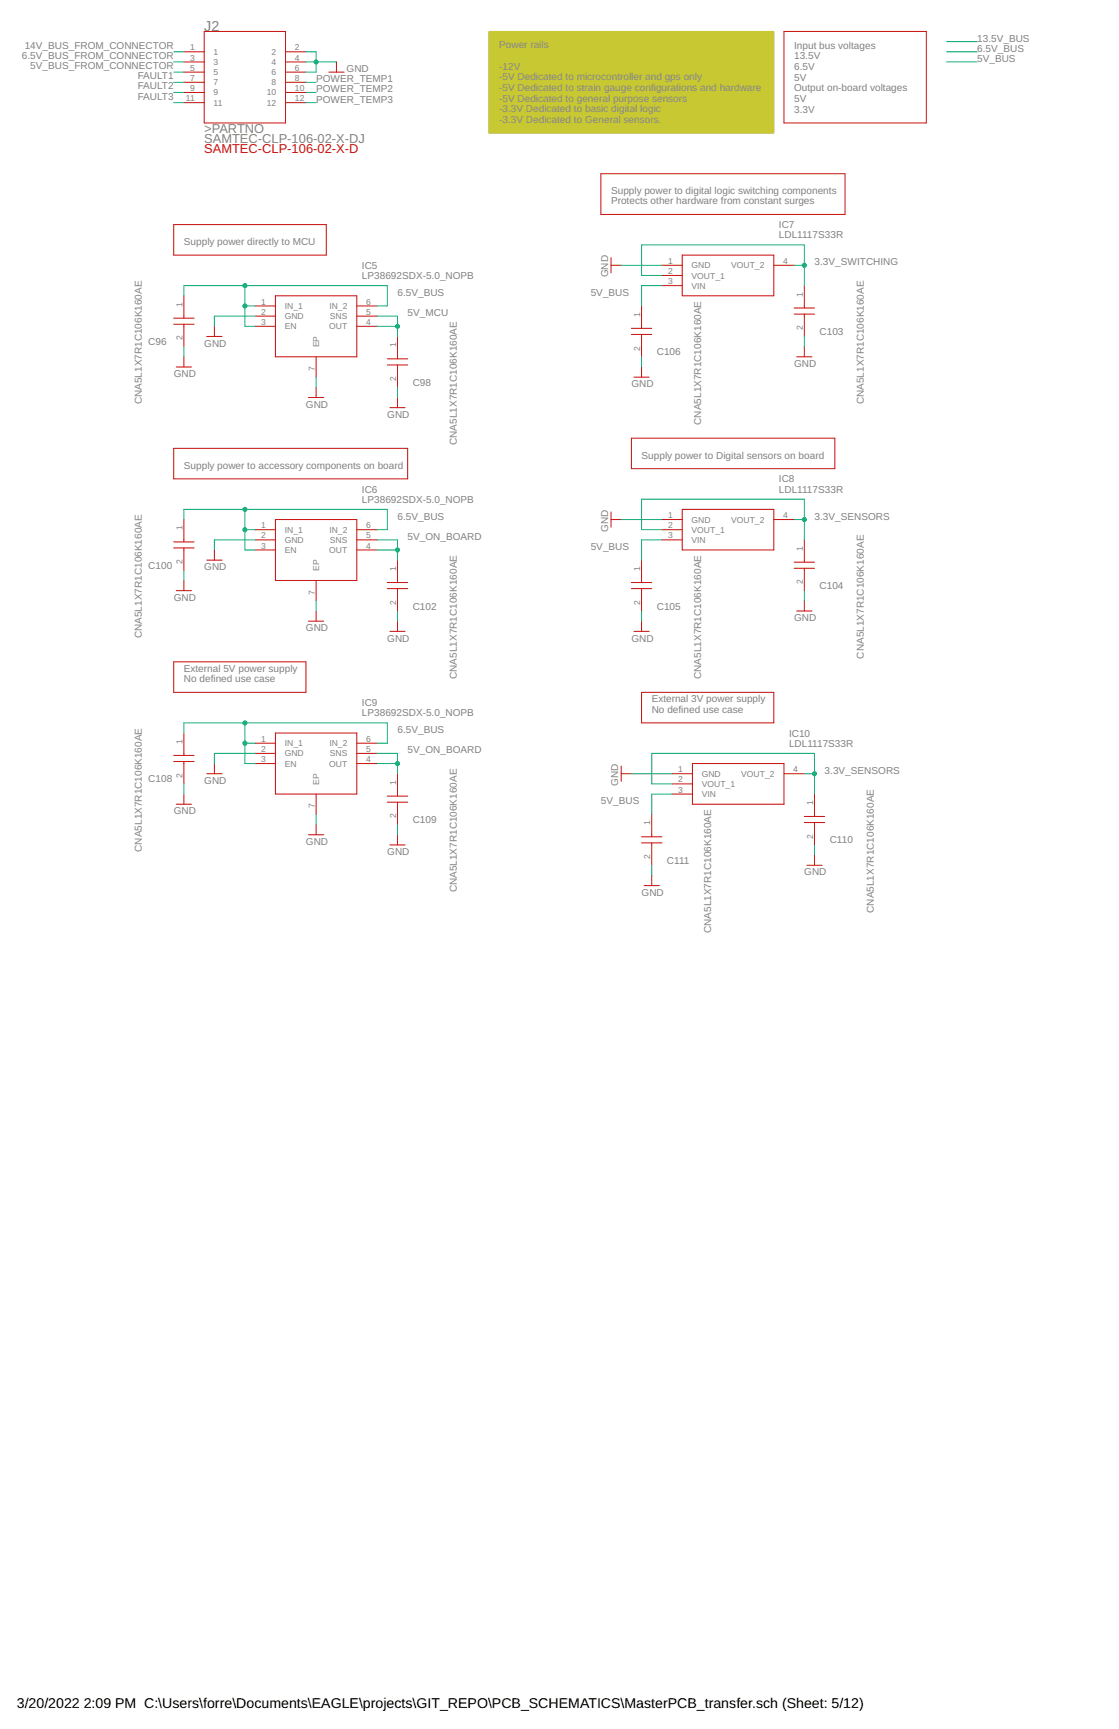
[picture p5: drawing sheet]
<svg xmlns="http://www.w3.org/2000/svg" width="279mm" height="432mm" viewBox="0 0 279 432" stroke-linecap="round" stroke-linejoin="round" font-family="sans-serif">
<path d="M122.1 7.9h71.1v25.4h-71.1z" fill="#c8c832" stroke="#c8c832" stroke-width=".25"/>
<g fill="none" stroke="#c90d0c" stroke-width=".25">
<path d="M45.9 12.9h5.1M45.9 15.5h5.1M45.9 18h5.1M51 7.9h20.3v22.8h-20.3zM71.3 12.9h5.1M71.3 15.5h5.1M71.3 18h5.1M82.1 18h3.8M84 15.5v2.5M195.7 7.9h35.6v22.8h-35.6zM45.9 20.6h5.1M45.9 23.1h5.1"/>
<path d="M45.9 25.6h5.1M71.3 20.6h5.1M71.3 23.1h5.1M71.3 25.6h5.1M43.4 56.1h38.1v7.6h-38.1zM150 43.4h61v10.2h-61zM43.4 79.5h5.1M45.9 73.9v5.6M63.7 76.4h5.1M63.7 79h5.1M68.8 73.9h20.3v15.2h-20.3zM89.1 76.4h5.1"/>
<path d="M89.1 79h5.1M152.6 66.3h2.5M152.6 64.3v3.9M160.2 76.4v5.6M165.3 66.3h5M165.3 68.8h5M165.3 71.3h5M170.3 63.7h22.9v10.2h-22.9zM193.2 66.3h5.1M198.3 76.9h5.1M198.3 78.4h5.1M200.8 71.3v5.6"/>
<path d="M200.8 78.4v5.6M43.4 81h5.1M44 91.7h3.8M45.9 81v5.6M45.9 89.1v2.6M51.6 84h3.8M53.5 81.5v2.5M63.7 81.5h5.1M77 99.3h3.8M78.9 89.1v5.1M78.9 96.7v2.6M89.1 81.5h5.1"/>
<path d="M96.7 89.6h5.1M96.7 91.1h5.1M99.3 84v5.6M99.3 91.1v5.6M99.3 99.3v2.5M157.6 82h5.1M157.6 83.5h5.1M158.3 94.2h3.8M160.2 83.5v5.6M160.2 91.7v2.5M198.9 89.1h3.8M200.8 86.6v2.5"/>
<path d="M43.4 112h58.4v7.6h-58.4zM97.3 101.8h3.9M157.6 109.4h50.8v7.7h-50.8zM43.4 135.3h5.1M43.4 136.8h5.1M45.9 129.8v5.5M45.9 136.8v5.6M51.6 139.9h3.8M53.5 137.4v2.5M63.7 132.3h5.1M63.7 134.8h5.1M63.7 137.4h5.1"/>
<path d="M68.8 129.8h20.3v15.2h-20.3zM89.1 132.3h5.1M89.1 134.8h5.1M89.1 137.4h5.1M99.3 139.9v5.6M152.6 129.8h2.5M152.6 127.8v3.9M160.2 139.9v5.6M165.3 129.8h5M165.3 132.3h5M165.3 134.8h5M170.3 127.2h22.9v10.2h-22.9z"/>
<path d="M193.2 129.8h5.1M200.8 134.8v5.6M44 147.5h3.8M45.9 145v2.5M77 155.1h3.8M78.9 145v5.1M78.9 152.6v2.5M96.7 145.5h5.1M96.7 147h5.1M97.3 157.7h3.9M99.3 147v5.6M99.3 155.1v2.6"/>
<path d="M157.6 145.5h5.1M157.6 147h5.1M158.3 157.7h3.8M160.2 147v5.6M160.2 155.1v2.6M198.3 140.4h5.1M198.3 141.9h5.1M198.9 152.6h3.8M200.8 141.9v5.6M200.8 150.1v2.5M43.4 165.3h33v7.6h-33zM160.2 172.9h33v7.6h-33z"/>
<path d="M43.4 188.7h5.1M43.4 190.2h5.1M45.9 183.1v5.6M45.9 190.2v5.6M45.9 198.3v2.6M51.6 193.2h3.8M53.5 190.7v2.5M63.7 185.6h5.1M63.7 188.2h5.1M63.7 190.7h5.1M68.8 183.1h20.3v15.2h-20.3zM78.9 198.3v5.1"/>
<path d="M89.1 185.6h5.1M89.1 188.2h5.1M89.1 190.7h5.1M96.7 198.8h5.1M99.3 193.2v5.6M155.1 193.2h2.5M155.1 191.3v3.8M167.8 198.3h5.1M167.8 193.2h5.1M167.8 195.8h5.1M172.9 190.7h22.8v10.2h-22.8zM195.7 193.2h5.1"/>
<path d="M203.4 198.3v5.6M44 200.9h3.8M77 208.5h3.8M78.9 205.9v2.6M96.7 200.3h5.1M97.3 211h3.9M99.3 200.3v5.6M99.3 208.5v2.5M160.2 209h5.1M160.2 210.5h5.1M162.7 203.4v5.6M162.7 210.5v5.6"/>
<path d="M162.7 218.6v2.6M200.8 203.9h5.1M200.8 205.4h5.1M201.5 216.1h3.8M203.4 205.4v5.6M203.4 213.6v2.5M160.8 221.2h3.8"/>
</g>
<g fill="none" stroke="#0dab76" stroke-width=".25">
<path d="M43.4 12.9h2.5M43.4 15.5h2.5M43.4 18h2.5M76.4 12.9h2.5v5.1h-2.5M76.4 15.5h7.6M236.4 12.9h7.6M236.4 15.5h7.6M236.4 10.4h7.6M43.4 20.6h2.5M43.4 23.1h2.5M43.4 25.6h2.5M76.4 20.6h2.5"/>
<path d="M76.4 23.1h2.5M76.4 25.6h2.5M45.9 73.9v-2.6h50.8v5.1h-2.5M61.2 71.3v10.2h2.5M61.2 76.4h2.5M63.7 79h-10.2v2.5M94.2 79h5.1v5M155.1 66.3h10.2M165.3 68.8h-5.1v-7.6h40.6v10.1M165.3 71.3h-5.1v5.1M198.3 66.3h2.5M45.9 86.6v2.5"/>
<path d="M78.9 94.2v2.5M94.2 81.5h5.1M99.3 96.7v2.6M160.2 89.1v2.6M200.8 84v2.6M45.9 129.8v-2.6h50.8v5.1h-2.5M61.2 127.2v10.2h2.5M61.2 132.3h2.5M63.7 134.8h-10.2v2.6M94.2 134.8h5.1v5.1M94.2 137.4h5.1M155.1 129.8h10.2"/>
<path d="M165.3 134.8h-5.1v5.1M165.3 132.3h-5.1v-7.6h40.6v10.1M198.3 129.8h2.5M45.9 142.4v2.6M78.9 150.1v2.5M99.3 152.6v2.5M160.2 152.6v2.5M200.8 147.5v2.6M45.9 183.1v-2.6h50.8v5.1h-2.5M45.9 195.8v2.5M61.2 180.5v10.2h2.5M61.2 185.6h2.5"/>
<path d="M63.7 188.2h-10.2v2.5M94.2 188.2h5.1v5M94.2 190.7h5.1M157.6 193.2h10.2M167.8 195.8h-5.1v-7.6h40.7v10.1M167.8 198.3h-5.1v5.1M200.8 193.2h2.6M78.9 203.4v2.5M99.3 205.9v2.6M162.7 216.1v2.5M203.4 211v2.6"/>
</g>
<g fill="#0dab76" stroke="#0dab76" stroke-width=".25">
<circle cx="78.9" cy="15.5" r=".51"/>
<circle cx="99.3" cy="81.5" r=".51"/>
<circle cx="99.3" cy="137.4" r=".51"/>
<circle cx="99.3" cy="190.7" r=".51"/>
<circle cx="200.8" cy="66.3" r=".51"/>
<circle cx="200.8" cy="129.8" r=".51"/>
<circle cx="203.4" cy="193.2" r=".51"/>
<circle cx="61.2" cy="71.3" r=".51"/>
<circle cx="61.2" cy="76.4" r=".51"/>
<circle cx="61.2" cy="127.2" r=".51"/>
<circle cx="61.2" cy="132.3" r=".51"/>
<circle cx="61.2" cy="180.5" r=".51"/>
<circle cx="61.2" cy="185.6" r=".51"/>
</g>
<text font-size="3.6" fill="#808080" x="51" y="7.8">J2</text>
<g font-size="3.5">
<text x="4.2" y="426.6">3/20/2022</text>
<text x="20.9" y="426.6">2:09 PM C:\Users\forre\Documents\EAGLE\projects\GIT_REPO\PCB_SCHEMATICS\MasterPCB_transfer.sch (Sheet: 5/12)</text>
</g>
<g font-size="3.2" fill="#808080">
<text x="51" y="33.2">&gt;PARTNO</text>
<text x="51" y="35.8">SAMTEC-CLP-106-02-X-DJ</text>
</g>
<text font-size="3.2" fill="#c90d0c" x="51" y="38.3">SAMTEC-CLP-106-02-X-D</text>
<g font-size="2.5" fill="#808080">
<text x="244" y="10.4">13.5V_BUS</text>
<text x="5.5" y="14.7">6.5V_BUS_FROM_CONNECTOR</text>
<text x="6.2" y="12.2">14V_BUS_FROM_CONNECTOR</text>
<text x="7.6" y="17.2">5V_BUS_FROM_CONNECTOR</text>
<text x="124.6" y="12">Power rails</text>
<text x="124.6" y="17.4">-12V</text>
<text x="198.3" y="12.2">Input bus voltages</text>
<text x="198.3" y="14.8">13.5V</text>
<text x="198.3" y="17.5">6.5V</text>
<text x="244" y="12.9">6.5V_BUS</text>
<text x="244" y="15.5">5V_BUS</text>
<text x="34.4" y="19.8">FAULT1</text>
<text x="34.4" y="22.3">FAULT2</text>
<text x="78.9" y="20.5">POWER_TEMP1</text>
<text x="78.9" y="23.1">POWER_TEMP2</text>
<text x="86.5" y="18">GND</text>
<text x="124.6" y="20">-5V Dedicated to microcontroller and gps only</text>
<text x="124.6" y="22.7">-5V Dedicated to strain gauge configurations and hardware</text>
<text x="198.3" y="20.2">5V</text>
<text x="198.3" y="22.8">Output on-board voltages</text>
<text x="34.4" y="24.9">FAULT3</text>
<text x="78.9" y="25.6">POWER_TEMP3</text>
<text x="124.6" y="25.4">-5V Dedicated to general purpose sensors</text>
<text x="124.6" y="28">-3.3V Dedicated to basic digital logic</text>
<text x="198.3" y="25.5">5V</text>
<text x="198.3" y="28.2">3.3V</text>
<text x="124.6" y="30.7">-3.3V Dedicated to General sensors.</text>
<text x="152.6" y="48.4">Supply power to digital logic switching components</text>
<text x="152.6" y="51">Protects other hardware from constant surges</text>
<text x="194.5" y="59.5">LDL1117S33R</text>
<text x="194.5" y="57">IC7</text>
<text x="45.9" y="61.2">Supply power directly to MCU</text>
<text x="90.4" y="69.7">LP38692SDX-5.0_NOPB</text>
<text x="90.4" y="67.1">IC5</text>
<text x="151.8" y="69.3" transform="rotate(-90 151.8 69.3)">GND</text>
<text x="203.4" y="66.3">3.3V_SWITCHING</text>
<text x="99.2" y="73.9">6.5V_BUS</text>
<text x="147.5" y="73.9">5V_BUS</text>
<text x="101.8" y="79">5V_MCU</text>
<text x="204.6" y="83.7">C103</text>
<text x="37" y="86.2">C96</text>
<text x="51" y="86.6">GND</text>
<text x="164" y="88.7">C106</text>
<text x="43.4" y="94.2">GND</text>
<text x="198.3" y="91.7">GND</text>
<text x="35.4" y="101" transform="rotate(-90 35.4 101)">CNA5L1X7R1C106K160AE</text>
<text x="76.4" y="101.8">GND</text>
<text x="103.1" y="96.3">C98</text>
<text x="157.7" y="96.7">GND</text>
<text x="215.7" y="101" transform="rotate(-90 215.7 101)">CNA5L1X7R1C106K160AE</text>
<text x="96.7" y="104.3">GND</text>
<text x="175" y="106.1" transform="rotate(-90 175 106.1)">CNA5L1X7R1C106K160AE</text>
<text x="114.1" y="111.1" transform="rotate(-90 114.1 111.1)">CNA5L1X7R1C106K160AE</text>
<text x="45.9" y="117">Supply power to accessory components on board</text>
<text x="160.2" y="114.5">Supply power to Digital sensors on board</text>
<text x="90.4" y="125.6">LP38692SDX-5.0_NOPB</text>
<text x="90.4" y="123">IC6</text>
<text x="194.5" y="123">LDL1117S33R</text>
<text x="194.5" y="120.5">IC8</text>
<text x="99.2" y="129.7">6.5V_BUS</text>
<text x="203.4" y="129.7">3.3V_SENSORS</text>
<text x="101.8" y="134.8">5V_ON_BOARD</text>
<text x="147.5" y="137.4">5V_BUS</text>
<text x="151.8" y="132.7" transform="rotate(-90 151.8 132.7)">GND</text>
<text x="37" y="142.1">C100</text>
<text x="51" y="142.4">GND</text>
<text x="204.6" y="147.1">C104</text>
<text x="43.4" y="150.1">GND</text>
<text x="103.1" y="152.2">C102</text>
<text x="164" y="152.2">C105</text>
<text x="198.3" y="155.1">GND</text>
<text x="35.4" y="159.4" transform="rotate(-90 35.4 159.4)">CNA5L1X7R1C106K160AE</text>
<text x="76.4" y="157.7">GND</text>
<text x="96.7" y="160.2">GND</text>
<text x="157.7" y="160.2">GND</text>
<text x="45.9" y="167.7">External 5V power supply</text>
<text x="215.7" y="164.5" transform="rotate(-90 215.7 164.5)">CNA5L1X7R1C106K160AE</text>
<text x="45.9" y="170.4">No defined use case</text>
<text x="114.1" y="169.6" transform="rotate(-90 114.1 169.6)">CNA5L1X7R1C106K160AE</text>
<text x="175" y="169.6" transform="rotate(-90 175 169.6)">CNA5L1X7R1C106K160AE</text>
<text x="90.4" y="178.9">LP38692SDX-5.0_NOPB</text>
<text x="90.4" y="176.3">IC9</text>
<text x="162.7" y="175.3">External 3V power supply</text>
<text x="162.7" y="178">No defined use case</text>
<text x="99.2" y="183.1">6.5V_BUS</text>
<text x="197" y="184">IC10</text>
<text x="101.8" y="188.1">5V_ON_BOARD</text>
<text x="197" y="186.5">LDL1117S33R</text>
<text x="37" y="195.4">C108</text>
<text x="51" y="195.8">GND</text>
<text x="154.4" y="196.2" transform="rotate(-90 154.4 196.2)">GND</text>
<text x="205.9" y="193.2">3.3V_SENSORS</text>
<text x="43.4" y="203.4">GND</text>
<text x="150" y="200.8">5V_BUS</text>
<text x="103.1" y="205.5">C109</text>
<text x="35.4" y="212.7" transform="rotate(-90 35.4 212.7)">CNA5L1X7R1C106K160AE</text>
<text x="76.4" y="211">GND</text>
<text x="96.7" y="213.5">GND</text>
<text x="166.5" y="215.7">C111</text>
<text x="207.2" y="210.6">C110</text>
<text x="200.8" y="218.6">GND</text>
<text x="114.1" y="222.9" transform="rotate(-90 114.1 222.9)">CNA5L1X7R1C106K160AE</text>
<text x="160.2" y="223.7">GND</text>
<text x="218.2" y="228" transform="rotate(-90 218.2 228)">CNA5L1X7R1C106K160AE</text>
<text x="177.6" y="233" transform="rotate(-90 177.6 233)">CNA5L1X7R1C106K160AE</text>
</g>
<g font-size="2.1" fill="#808080">
<text x="47.5" y="12.6">1</text>
<text x="47.5" y="15.1">3</text>
<text x="47.5" y="17.7">5</text>
<text x="53.3" y="13.7">1</text>
<text x="53.3" y="16.2">3</text>
<text x="67.8" y="13.7">2</text>
<text x="67.8" y="16.2">4</text>
<text x="73.6" y="12.6">2</text>
<text x="73.6" y="15.1">4</text>
<text x="73.6" y="17.7">6</text>
<text x="47.5" y="20.2">7</text>
<text x="47.5" y="22.7">9</text>
<text x="53.3" y="18.8">5</text>
<text x="53.3" y="21.3">7</text>
<text x="53.3" y="23.8">9</text>
<text x="66.6" y="23.8">10</text>
<text x="67.8" y="18.8">6</text>
<text x="67.8" y="21.3">8</text>
<text x="73.6" y="20.2">8</text>
<text x="73.6" y="22.7">10</text>
<text x="46.4" y="25.3">11</text>
<text x="53.3" y="26.4">11</text>
<text x="66.6" y="26.4">12</text>
<text x="73.6" y="25.3">12</text>
<text x="166.8" y="65.9">1</text>
<text x="195.5" y="65.9">4</text>
<text x="166.8" y="68.4">2</text>
<text x="166.8" y="71">3</text>
<text x="172.7" y="67">GND</text>
<text x="172.7" y="69.6">VOUT_1</text>
<text x="182.5" y="67">VOUT_2</text>
<text x="45.6" y="76.6" transform="rotate(-90 45.6 76.6)">1</text>
<text x="65.2" y="76.1">1</text>
<text x="71.1" y="77.2">IN_1</text>
<text x="82.2" y="77.2">IN_2</text>
<text x="91.4" y="76.1">6</text>
<text x="172.7" y="72.1">VIN</text>
<text x="200.5" y="74.1" transform="rotate(-90 200.5 74.1)">1</text>
<text x="65.2" y="78.6">2</text>
<text x="65.2" y="81.1">3</text>
<text x="71.1" y="79.7">GND</text>
<text x="71.1" y="82.3">EN</text>
<text x="82.2" y="82.3">OUT</text>
<text x="82.4" y="79.7">SNS</text>
<text x="91.4" y="78.6">5</text>
<text x="91.4" y="81.1">4</text>
<text x="159.8" y="79.2" transform="rotate(-90 159.8 79.2)">1</text>
<text x="200.5" y="82.5" transform="rotate(-90 200.5 82.5)">2</text>
<text x="45.6" y="85" transform="rotate(-90 45.6 85)">2</text>
<text x="79.7" y="86.8" transform="rotate(-90 79.7 86.8)">EP</text>
<text x="98.9" y="86.8" transform="rotate(-90 98.9 86.8)">1</text>
<text x="159.8" y="87.6" transform="rotate(-90 159.8 87.6)">2</text>
<text x="78.6" y="92.6" transform="rotate(-90 78.6 92.6)">7</text>
<text x="98.9" y="95.2" transform="rotate(-90 98.9 95.2)">2</text>
<text x="65.2" y="131.9">1</text>
<text x="91.4" y="131.9">6</text>
<text x="166.8" y="129.4">1</text>
<text x="166.8" y="131.9">2</text>
<text x="172.7" y="130.5">GND</text>
<text x="182.5" y="130.5">VOUT_2</text>
<text x="195.5" y="129.4">4</text>
<text x="45.6" y="132.5" transform="rotate(-90 45.6 132.5)">1</text>
<text x="65.2" y="134.5">2</text>
<text x="65.2" y="137">3</text>
<text x="71.1" y="133">IN_1</text>
<text x="71.1" y="135.6">GND</text>
<text x="82.2" y="133">IN_2</text>
<text x="82.4" y="135.6">SNS</text>
<text x="91.4" y="134.5">5</text>
<text x="91.4" y="137">4</text>
<text x="166.8" y="134.5">3</text>
<text x="172.7" y="133">VOUT_1</text>
<text x="172.7" y="135.6">VIN</text>
<text x="200.5" y="137.6" transform="rotate(-90 200.5 137.6)">1</text>
<text x="45.6" y="140.9" transform="rotate(-90 45.6 140.9)">2</text>
<text x="71.1" y="138.1">EN</text>
<text x="79.7" y="142.6" transform="rotate(-90 79.7 142.6)">EP</text>
<text x="82.2" y="138.1">OUT</text>
<text x="98.9" y="142.6" transform="rotate(-90 98.9 142.6)">1</text>
<text x="159.8" y="142.6" transform="rotate(-90 159.8 142.6)">1</text>
<text x="78.6" y="148.5" transform="rotate(-90 78.6 148.5)">7</text>
<text x="200.5" y="146" transform="rotate(-90 200.5 146)">2</text>
<text x="98.9" y="151" transform="rotate(-90 98.9 151)">2</text>
<text x="159.8" y="151" transform="rotate(-90 159.8 151)">2</text>
<text x="45.6" y="185.8" transform="rotate(-90 45.6 185.8)">1</text>
<text x="65.2" y="185.3">1</text>
<text x="91.4" y="185.3">6</text>
<text x="65.2" y="187.8">2</text>
<text x="65.2" y="190.3">3</text>
<text x="71.1" y="186.4">IN_1</text>
<text x="71.1" y="188.9">GND</text>
<text x="71.1" y="191.5">EN</text>
<text x="82.2" y="191.5">OUT</text>
<text x="82.2" y="186.4">IN_2</text>
<text x="82.4" y="188.9">SNS</text>
<text x="91.4" y="187.8">5</text>
<text x="91.4" y="190.3">4</text>
<text x="45.6" y="194.2" transform="rotate(-90 45.6 194.2)">2</text>
<text x="79.7" y="196" transform="rotate(-90 79.7 196)">EP</text>
<text x="98.9" y="196" transform="rotate(-90 98.9 196)">1</text>
<text x="169.4" y="192.9">1</text>
<text x="169.4" y="195.4">2</text>
<text x="169.4" y="198">3</text>
<text x="175.2" y="194">GND</text>
<text x="175.2" y="196.5">VOUT_1</text>
<text x="185.1" y="194">VOUT_2</text>
<text x="198.1" y="192.9">4</text>
<text x="78.6" y="201.8" transform="rotate(-90 78.6 201.8)">7</text>
<text x="175.2" y="199.1">VIN</text>
<text x="203" y="201" transform="rotate(-90 203 201)">1</text>
<text x="98.9" y="204.4" transform="rotate(-90 98.9 204.4)">2</text>
<text x="162.4" y="206.1" transform="rotate(-90 162.4 206.1)">1</text>
<text x="203" y="209.4" transform="rotate(-90 203 209.4)">2</text>
<text x="162.4" y="214.5" transform="rotate(-90 162.4 214.5)">2</text>
</g>
</svg>
